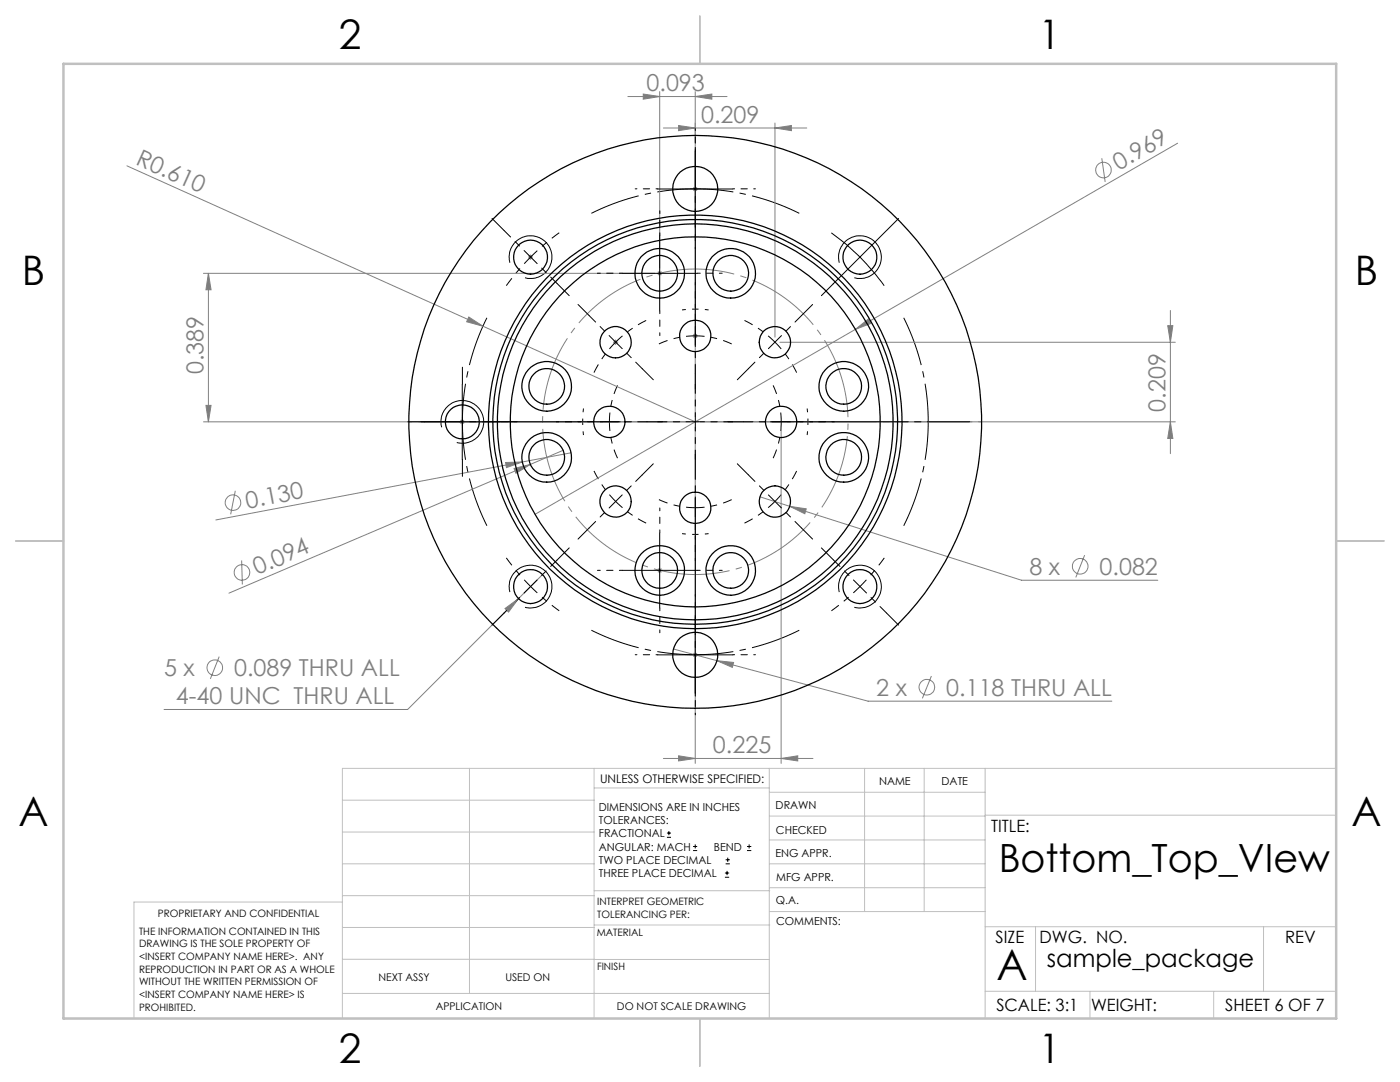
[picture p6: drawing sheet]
<svg xmlns="http://www.w3.org/2000/svg" width="279mm" height="216mm" viewBox="0 0 279 216" stroke-linecap="round" stroke-linejoin="round" font-family="sans-serif">
<g fill="none" stroke="#808080" stroke-width=".2">
<path d="M125.3 19.3h19.8M128.4 18.8l3.3 .5-3.3 .5zM131.7 18.3v35.2M138.7 19.3l3.4-.5v1zM138.7 18.3v64.9M25.3 33.1l71.1 32M132.4 25.5h28.6M135.4 25l3.3 .5-3.3 .6zM138.3 37.7h.9M138.4 37.4l.7 .7M139.1 37.4l-.7 .7M154.7 25.5l3.2-.5v1.1z"/>
<path d="M154.7 24.6v42.7M219.9 31.6l.7 4.7M235 28.6l-64.3 37.1M40.6 54.5h90.1M41.6 54.5v29.7M41.6 54.5l.5 3.3h-1zM105.4 51.3h1M105.5 50.9l.7 .8M105.9 50.8v1M106.2 50.9l-.7 .8M131.2 54.5h1M131.3 54.2l.7 .7"/>
<path d="M131.7 54v1M132 54.2l-.7 .7M93.6 63.3l2.8 1.8-3.3-.9zM96.4 65.1l42.3 19.1M122.3 68.3h1.1M122.5 67.9l.7 .8M122.8 67.8v1M123.2 67.9l-.7 .8M138.3 67h.9M138.4 66.7l.7 .7M139.1 66.7l-.7 .7M155.6 68.3h79"/>
<path d="M170.7 65.7l2.6-2.1 .5 .9zM170.7 65.7l-63.9 36.9M233 65h1.1l-.5 3.3zM233.6 61.9v28.6M40.6 84.2h97.2M41.1 80.9h1l-.5 3.3zM47 97.9l-1 4.7M91.9 83.8l.7 .7M92.3 83.7v1M92.6 83.8l-.7 .7M100.9 92.3l3.3-.1-3.1 1.1zM102.6 93.5l3.2-.8-2.8 1.7z"/>
<path d="M104.2 92.2l-61.1 11.6M105.8 92.7l-60.1 25.7M112.4 89.9l-6.6 2.8M114 90.3l-9.8 1.9M138.7 85.2v67.1M139.7 84.2h94.9M151.7 99.1l52.2 16.7h27.2M155.9 85.2v67.1M233.6 84.2l.5 3.3h-1.1zM48.2 111.8l.2 4.8M108.3 114.7l-26.9 26.9h-48.7M131.2 113.8h1"/>
<path d="M131.3 113.5l.7 .7M131.7 113.3v1M132 113.5l-.7 .7M157.6 101l3.3 .5-.3 1zM216.5 110.8l-1.8 4.4M43.7 131l-1.7 4.5M100.8 121.4l2.7-1.9-2 2.6zM134.4 129.5l8.7 2.3M138.3 130.7h.9M138.4 130.3l.7 .7M139.1 130.3l-.7 .7M143.1 131.8l3.3 .4-.2 1z"/>
<path d="M143.1 131.8l30.1 8.1h48.7M185.9 134.9l-1.8 4.4M132.4 151.3h29.8M135.4 150.8l3.3 .5-3.3 .5zM155.9 151.3l3.3-.5v1z"/>
<circle cx="220.2" cy="33.9" r="1.56"/>
<circle cx="46.5" cy="100.3" r="1.55"/>
<circle cx="48.3" cy="114.2" r="1.56"/>
<circle cx="215.6" cy="113" r="1.56"/>
<circle cx="42.9" cy="133.2" r="1.55"/>
<circle cx="185" cy="137.1" r="1.55"/>
</g>
<g fill="none" stroke="#000" stroke-width=".2">
<path d="M131.2 37.7h15.1M138.7 30.2v15M101.7 52.4a4.3 4.3 0 0 1 3.8-5.4 4.3 4.3 0 0 1 4.6 4.6 4.3 4.3 0 0 1-5.3 3.8M124.2 54.5h15M131.7 47v15M165.9 46.5a44.9 44.9 0 0 1 10.6 10.5M167.5 52.4a4.3 4.3 0 0 1 3.7-5.3 4.3 4.3 0 0 1 4.7 4.6 4.3 4.3 0 0 1-5.4 3.7M176.9 46l-10.6 10.6M92.3 76.7v15M84.8 84.2h15M88.2 85.3a4.3 4.3 0 0 1 3.7-5.4 4.3 4.3 0 0 1 4.6 4.7 4.3 4.3 0 0 1-5.3 3.7M101.7 118.1a4.3 4.3 0 0 1 3.8-5.3 4.3 4.3 0 0 1 4.6 4.6 4.3 4.3 0 0 1-5.3 3.8"/>
<path d="M124.2 113.8h15M131.7 106.3v15M167.5 118.1a4.3 4.3 0 0 1 3.8-5.3 4.3 4.3 0 0 1 4.6 4.7 4.3 4.3 0 0 1-5.4 3.7M131.2 130.7h15.1M138.7 123.2v14.9M133.1 167.1h.8M133.1 166.2h.8M133.5 165.8v.9M138.3 169.7h.8M138.3 168.9h.8M138.7 168.5v.8M144.7 175h.8"/>
<path d="M144.7 174.2h.8M144.8 172.4h.9M144.8 171.6h.9M145.1 173.8v.8M145.2 171.1v.9M149.1 169.7h.8M149.1 168.9h.8M149.5 168.5v.8"/>
</g>
<path d="M167.9 75.2a30.5 30.5 0 0 0-51.1-12.2 30.5 30.5 0 0 0 14.1 50.6 30.5 30.5 0 0 0 37.4-36.8l-.4-1.6" fill="none" stroke="#808080" stroke-width=".2" stroke-dasharray="15.2 1.3 1.3 1.3" stroke-dashoffset="7.1" stroke-linecap="butt"/>
<g fill="none" stroke="#000" stroke-width=".2" stroke-dasharray="15.2 1.3 1.3 1.3" stroke-dashoffset="13.4" stroke-linecap="butt">
<path d="M105.9 51.3a46.5 46.5 0 0 0-4.9 5.7M105.9 51.3a46.5 46.5 0 0 1 5.7-4.9M122.9 68.3a22.5 22.5 0 0 0-4.4 6M122.9 68.3a22.5 22.5 0 0 1 6.1-4.4M138.8 67a17.1 17.1 0 0 0-7.3 1.6M138.8 67a17.1 17.1 0 0 1 7.2 1.6M154.7 68.3a22.5 22.5 0 0 0-6.1-4.4M154.7 68.3a22.5 22.5 0 0 1 4.3 6M121.6 84.2a17.1 17.1 0 0 0 1.6 7.2M121.6 84.2a17.1 17.1 0 0 1 1.6-7.3M155.9 84.2a17.1 17.1 0 0 0-1.6-7.3M155.9 84.2a17.1 17.1 0 0 1-1.6 7.2"/>
<path d="M105.9 117a46.5 46.5 0 0 0 5.7 4.9M105.9 117a46.5 46.5 0 0 1-4.9-5.7M122.9 100.1a22.5 22.5 0 0 0 6.1 4.3M122.9 100.1a22.5 22.5 0 0 1-4.4-6.1M138.8 101.3a17.1 17.1 0 0 0 7.2-1.6M138.8 101.3a17.1 17.1 0 0 1-7.3-1.6M154.7 100.1a22.5 22.5 0 0 0 4.3-6.1M154.7 100.1a22.5 22.5 0 0 1-6.1 4.3M171.6 117a46.5 46.5 0 0 0 4.9-5.7M171.6 117a46.5 46.5 0 0 1-5.7 4.9"/>
</g>
<path d="M159.5 42.6a46.5 46.5 0 0 0-41.5 0M97.2 63.4a46.5 46.5 0 0 0 0 41.5M180.4 104.9a46.5 46.5 0 0 0 0-41.5M118 125.8a46.5 46.5 0 0 0 41.5 0" fill="none" stroke="#000" stroke-width=".2" stroke-dasharray="15.2 1.3 1.3 1.3" stroke-dashoffset="5.2" stroke-linecap="butt"/>
<path d="M141.4 61.8a22.5 22.5 0 0 0-5.3 0M116.4 81.5a22.5 22.5 0 0 0 0 5.3M161.1 86.8a22.5 22.5 0 0 0 0-5.3M136.1 106.5a22.5 22.5 0 0 0 5.3 0" fill="none" stroke="#000" stroke-width=".2" stroke-dasharray="15.2 1.3 1.3 1.3" stroke-dashoffset="14.5" stroke-linecap="butt"/>
<g fill="none" stroke="#c0c0c0" stroke-width=".2">
<path d="M68.3 159.7h50.3M93.7 153.3v44.9M118.6 153.3v49.9M118.6 157.2h34.9M153.5 153.3v49.9M153.5 158.1h43.1M172.5 153.3v28.6M184.4 153.3v28.6M196.6 153.3v49.9M266.7 153.3h-198.4v49.9M68.3 178.7h50.3M68.3 172.4h50.3"/>
<path d="M68.3 166h50.3M68.3 180h-41.6v23.2M118.6 177.7h35M153.5 167.6h43.1M153.5 162.8h43.1M153.5 172.4h43.1M153.5 177.1h43.1M196.6 162.7h70.1M68.3 198.2h85.2M68.3 191.4l85.2 .1M68.3 185.1h50.3M118.6 184.6h35"/>
<path d="M153.6 181.9h43M196.6 197.8h70.1M196.6 184.9h70.1M206.7 184.9v12.9M217.5 197.8v5.4M242.2 197.8v5.4M252.2 184.9v12.9"/>
</g>
<path d="M139.7 3.2v9.5M3.1 107.9h9.6M266.7 107.9h9.5M139.7 203.2v9.6" fill="none" stroke="#c0c0c0" stroke-width=".25"/>
<path d="M12.7 12.7h254v190.5h-254z" fill="none" stroke="#c0c0c0" stroke-width=".5"/>
<path d="M81.6 84.2h114.3" fill="none" stroke="#808080" stroke-width=".2" stroke-dasharray="15.2 1.3 1.3 1.3" stroke-dashoffset="-1.9"/>
<g fill="none" stroke="#000" stroke-width=".2" stroke-dasharray="15.2 1.3 1.3 1.3">
<path d="M100.6 46l-2.4-2.4M111.2 56.6l2.4 2.4M138.8 59.5v-3.1M166.3 56.6l-2.4 2.4M176.9 46l2.4-2.4M92.3 76.7v-3.4M117.6 63l-2.2-2.2M128.2 73.6l2.2 2.2M138.8 74.5v3.1M149.4 73.6l-2.3 2.2M160 63l2.2-2.2M84.8 84.2h-3.4"/>
<path d="M92.3 91.7v3.4M99.8 84.2h3.4M114.1 84.2h-3.1M128.2 94.8l2.2-2.3M129.1 84.2h3.1M138.8 93.8v-3.1M148.4 84.2h-3.1M149.4 94.8l-2.3-2.3M163.4 84.2h3.1M111.2 111.7l2.4-2.4M117.6 105.4l-2.2 2.2M138.8 108.8v3.1"/>
<path d="M160 105.4l2.2 2.2M166.3 111.7l-2.4-2.4M100.6 122.3l-2.4 2.4M176.9 122.3l2.4 2.4"/>
</g>
<g fill="none" stroke="#000" stroke-width=".2" stroke-dasharray="15.2 1.3 1.3 1.3" stroke-dashoffset="13.4">
<path d="M105.9 51.3l-5.3-5.3M105.9 51.3l5.3 5.3M122.9 68.3l-5.3-5.3M122.9 68.3l5.3 5.3M138.8 67v-7.5M138.8 67v7.5M154.7 68.3l5.3-5.3M154.7 68.3l-5.3 5.3M121.6 84.2h-7.5M121.6 84.2h7.5M138.8 84.2v-7.5M138.8 84.2h-7.5"/>
<path d="M138.8 84.2v7.5M138.8 84.2h7.5M155.9 84.2h7.5M155.9 84.2h-7.5M105.9 117l-5.3 5.3M105.9 117l5.3-5.3M122.9 100.1l-5.3 5.3M122.9 100.1l5.3-5.3M138.8 101.3v7.5M138.8 101.3v-7.5M154.7 100.1l5.3 5.3M154.7 100.1l-5.3-5.3"/>
<path d="M171.6 117l5.3 5.3M171.6 117l-5.3-5.3"/>
</g>
<path d="M138.8 69.2v-39.8M123.8 84.2h-39.8M138.8 99.2v39.7M153.8 84.2h39.7" fill="none" stroke="#000" stroke-width=".2" stroke-dasharray="15.2 1.3 1.3 1.3" stroke-dashoffset="6.8"/>
<path d="M124.2 54.5h-5M131.7 47v-4.9M139.2 54.5h4.9M131.7 62v5M124.2 113.8h-5M131.7 106.3v-4.9M139.2 113.8h4.9M131.7 121.3v5" fill="none" stroke="#000" stroke-width=".2" stroke-dasharray="15.2 1.3 1.3 1.3" stroke-dashoffset="14.7"/>
<path d="M131.3 37.7h-4.5M138.8 30.2v-4.5M146.3 37.7h4.5M138.8 45.2v4.5M131.3 130.6h-4.5M138.8 123.1v-4.5M138.8 138.1v4.5M146.3 130.6h4.5" fill="none" stroke="#000" stroke-width=".2" stroke-dasharray="15.2 1.3 1.3 1.3" stroke-dashoffset="14.9"/>
<g fill="#808080">
<path d="M93.6 63.3l2.8 1.8-3.3-.9z"/>
<path d="M100.9 92.3l3.3-.1-3.1 1.1z"/>
<path d="M102.6 93.5l3.2-.8-2.8 1.7z"/>
<path d="M170.7 65.7l2.6-2.1 .5 .9z"/>
<path d="M155.9 151.3l3.3-.5v1zM135.4 150.8l3.3 .5-3.3 .5zM154.7 25.5l3.2-.5v1.1zM135.4 25l3.3 .5-3.3 .6z"/>
<path d="M128.4 18.8l3.3 .5-3.3 .5zM138.7 19.3l3.4-.5v1zM143.1 131.8l3.1 1.4 .2-1zM100.8 121.4l.7 .7 2-2.6zM157.6 101l3 1.5 .3-1z"/>
<path d="M41.6 54.5l.5 3.3h-1zM41.1 80.9h1l-.5 3.3zM233 65h1.1l-.5 3.3zM233.6 84.2l.5 3.3h-1.1z"/>
</g>
<g fill="none" stroke="#000" stroke-width=".25">
<circle cx="138.7" cy="37.7" r="4.5"/>
<circle cx="105.9" cy="51.3" r="3.4"/>
<circle cx="131.7" cy="54.5" r="4.9"/>
<circle cx="131.7" cy="54.5" r="3.6"/>
<circle cx="145.8" cy="54.5" r="4.9"/>
<circle cx="145.8" cy="54.5" r="3.6"/>
<circle cx="171.6" cy="51.3" r="3.4"/>
<circle cx="109.1" cy="77.1" r="3.6"/>
<circle cx="109.1" cy="77.1" r="5"/>
<circle cx="122.9" cy="68.3" r="3.1"/>
<circle cx="138.7" cy="67" r="3.1"/>
<circle cx="154.6" cy="68.3" r="3.1"/>
<circle cx="168.4" cy="77.1" r="5"/>
<circle cx="168.4" cy="77.1" r="3.6"/>
<circle cx="92.3" cy="84.2" r="3.4"/>
<circle cx="109.1" cy="91.3" r="3.6"/>
<circle cx="109.1" cy="91.3" r="4.9"/>
<circle cx="121.6" cy="84.2" r="3.1"/>
<circle cx="138.7" cy="84.2" r="36.9"/>
<circle cx="138.7" cy="84.2" r="40.4"/>
<circle cx="138.8" cy="84.2" r="39.5"/>
<circle cx="138.8" cy="84.2" r="41.3"/>
<circle cx="138.8" cy="84.2" r="57.1"/>
<circle cx="155.9" cy="84.2" r="3.1"/>
<circle cx="168.4" cy="91.3" r="4.9"/>
<circle cx="168.4" cy="91.3" r="3.6"/>
<circle cx="105.9" cy="117" r="3.4"/>
<circle cx="122.9" cy="100.1" r="3.1"/>
<circle cx="131.7" cy="113.8" r="5"/>
<circle cx="131.7" cy="113.8" r="3.6"/>
<circle cx="138.7" cy="101.3" r="3.1"/>
<circle cx="145.8" cy="113.8" r="5"/>
<circle cx="145.8" cy="113.8" r="3.6"/>
<circle cx="154.6" cy="100.1" r="3.1"/>
<circle cx="171.6" cy="117.1" r="3.4"/>
<circle cx="138.7" cy="130.7" r="4.5"/>
</g>
<text font-size="8.5" x="198.9" y="195.5">A</text>
<g font-size="8.1">
<text x="67.6" y="9.7">2</text>
<text x="207.3" y="9.7">1</text>
<text x="4.4" y="57">B</text>
<text x="270.4" y="57">B</text>
<text x="3.7" y="164.9">A</text>
<text x="269.7" y="164.9">A</text>
<text x="67.6" y="212.2">2</text>
<text x="207.3" y="212.2">1</text>
</g>
<text font-size="7.8" x="199.3" y="174">Bottom_Top_VIew</text>
<text font-size="4.9" x="208.9" y="193">sample_package</text>
<g font-size="4.7" fill="#808080">
<text x="129" y="18.2">0.093</text>
<text x="139.9" y="24.5">0.209</text>
<text x="26.9" y="32.7" transform="rotate(24 26.9 32.7)">R0.610</text>
<text x="223.3" y="34.1" transform="rotate(-30 223.3 34.1)">0.969</text>
<text x="40.6" y="74.7" transform="rotate(-90 40.6 74.7)">0.389</text>
<text x="232.6" y="82.2" transform="rotate(-90 232.6 82.2)">0.209</text>
<text x="49.4" y="101.5" transform="rotate(-11 49.4 101.5)">0.130</text>
<text x="51.3" y="114.8" transform="rotate(-23 51.3 114.8)">0.094</text>
<text x="205.5" y="114.7">8 x</text>
<text x="219.5" y="114.7">0.082</text>
<text x="32.8" y="134.9">5 x</text>
<text x="46.7" y="134.9">0.089 THRU ALL</text>
<text x="35.1" y="140.5">4-40 UNC THRU ALL</text>
<text x="174.9" y="138.8">2 x</text>
<text x="188.9" y="138.8">0.118 THRU ALL</text>
<text x="142.3" y="150.3">0.225</text>
</g>
<g font-size="3.4">
<text x="197.8" y="166">TITLE:</text>
<text x="198.7" y="188.1">SIZE</text>
<text x="207.5" y="188.1">DWG. NO.</text>
<text x="256.5" y="188.2">REV</text>
<text x="198.8" y="201.7">SCALE: 3:1</text>
<text x="217.7" y="201.8">WEIGHT:</text>
<text x="244.5" y="201.7">SHEET 6 OF 7</text>
</g>
<text font-size="2.4" x="119.8" y="156.2">UNLESS OTHERWISE SPECIFIED:</text>
<g font-size="2.2">
<text x="119.5" y="161.8">DIMENSIONS ARE IN INCHES</text>
<text x="154.8" y="161.4">DRAWN</text>
<text x="175.4" y="156.6">NAME</text>
<text x="187.9" y="156.7">DATE</text>
<text x="119.5" y="164.4">TOLERANCES:</text>
<text x="119.5" y="167.1">FRACTIONAL</text>
<text x="154.9" y="166.3">CHECKED</text>
<text x="119.5" y="169.7">ANGULAR: MACH</text>
<text x="119.5" y="172.4">TWO PLACE DECIMAL</text>
<text x="142.5" y="169.7">BEND</text>
<text x="154.8" y="171">ENG APPR.</text>
<text x="119.5" y="175">THREE PLACE DECIMAL</text>
<text x="154.9" y="175.7">MFG APPR.</text>
<text x="154.9" y="180.4">Q.A.</text>
<text x="154.9" y="184.6">COMMENTS:</text>
</g>
<g font-size="2.1">
<text x="75.5" y="195.7">NEXT ASSY</text>
<text x="100.9" y="195.7">USED ON</text>
<text x="86.9" y="201.5">APPLICATION</text>
<text x="123.1" y="201.6">DO NOT SCALE DRAWING</text>
</g>
<g font-size="2">
<text x="31.5" y="182.9">PROPRIETARY AND CONFIDENTIAL</text>
<text x="119.2" y="180.6">INTERPRET GEOMETRIC</text>
<text x="119.2" y="183.1">TOLERANCING PER:</text>
<text x="27.8" y="186.5">THE INFORMATION CONTAINED IN THIS</text>
<text x="27.8" y="189">DRAWING IS THE SOLE PROPERTY OF</text>
<text x="27.8" y="191.6">&lt;INSERT COMPANY NAME HERE&gt;. ANY</text>
<text x="119.1" y="186.7">MATERIAL</text>
<text x="27.8" y="194.1">REPRODUCTION IN PART OR AS A WHOLE</text>
<text x="27.8" y="196.6">WITHOUT THE WRITTEN PERMISSION OF</text>
<text x="119.1" y="193.5">FINISH</text>
<text x="27.8" y="199.1">&lt;INSERT COMPANY NAME HERE&gt; IS</text>
<text x="27.8" y="201.7">PROHIBITED.</text>
</g>
</svg>
